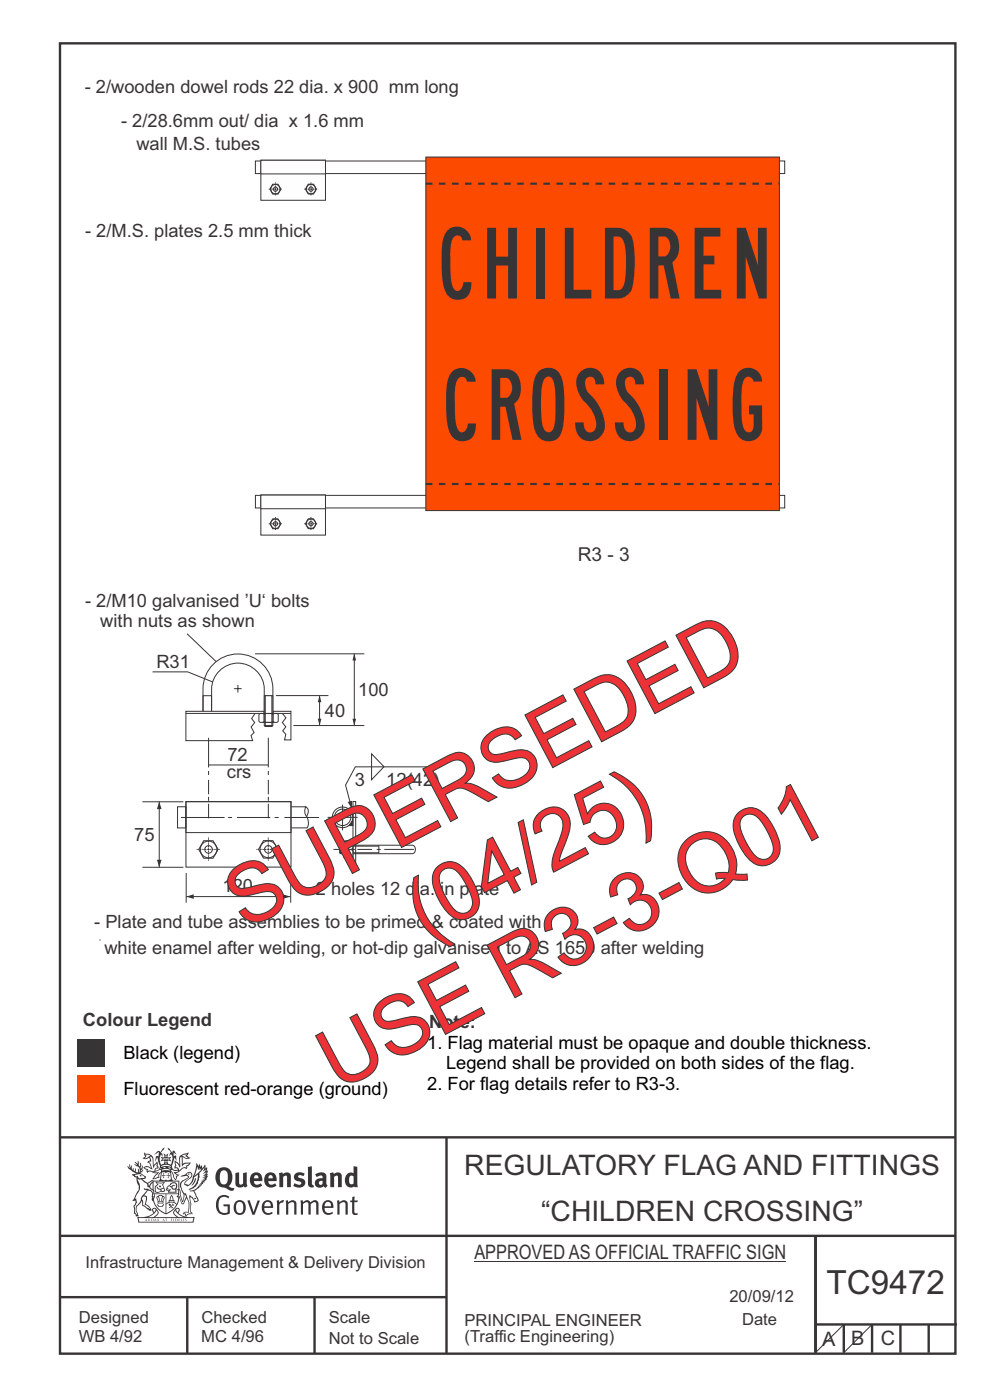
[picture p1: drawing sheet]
<svg xmlns="http://www.w3.org/2000/svg" width="210mm" height="297mm" viewBox="0 0 210 297" stroke-linecap="round" stroke-linejoin="round" font-family="sans-serif">
<g fill="none" stroke="#373435" stroke-width=".51">
<path d="M12.7 9.2h190v278h-190zM12.7 241.3h190M94.7 241.4v45.8M12.7 275.2h82M12.7 262.2h190.1M39.7 275.2v12M66.7 275.2v12M173 262.2v24.8M173 281h30M179 281v6M185 281v6M191 281v6"/>
<path d="M197 281v6"/>
</g>
<path d="M100.6 267.7h66.2" fill="none" stroke="#373435" stroke-width=".21"/>
<g fill="#373435">
<path d="M47 248.5a2.55 2.55 0 0 0 0 2.7l.3 .1a.81 .81 0 0 0 1-.9v-.6a1.04 1.04 0 0 0-1.1-1.5zM46.3 248.1a1.82 1.82 0 0 1 2.1-.2 1.82 1.82 0 0 1 .9 1.9 2.29 2.29 0 0 1-.8 1.9l.7 .3h.5l-.2 .6a2.87 2.87 0 0 1-2-.7 2.12 2.12 0 0 1-1.6-3.1z" fill-rule="evenodd"/>
<path d="M49.9 248.9l.8-.2v2a.46 .46 0 0 0 .3 .6 .46 .46 0 0 0 .6-.3v-2.1l.7-.2v2.4l.2 .5-.5 .4-.3-.3a1.02 1.02 0 0 1-1.2 .2 1.02 1.02 0 0 1-.6-1.1z" fill-rule="evenodd"/>
<path d="M54 249.5l-.1 .5h.9a.49 .49 0 0 0-.2-.6 .49 .49 0 0 0-.6 .1zM53.4 249.1a1.34 1.34 0 0 1 1.6-.2 1.34 1.34 0 0 1 .7 1.5v.2h-1.8a.77 .77 0 0 0 .5 .8 .77 .77 0 0 0 .9-.4l.3 .5a1.59 1.59 0 0 1-2 .2 1.59 1.59 0 0 1-.5-2z" fill-rule="evenodd"/>
<path d="M57.1 249.5l-.2 .5h1a.49 .49 0 0 0-.2-.6 .49 .49 0 0 0-.6 .1zM56.4 249.1a1.34 1.34 0 0 1 1.6-.2 1.34 1.34 0 0 1 .7 1.5v.2h-1.8a.77 .77 0 0 0 .5 .8 .77 .77 0 0 0 .9-.4l.4 .5a1.59 1.59 0 0 1-2.1 .2 1.59 1.59 0 0 1-.5-2z" fill-rule="evenodd"/>
<path d="M59.2 248.9l.7-.2 .1 .4a.95 .95 0 0 1 1-.3 .95 .95 0 0 1 .7 .8v2.3h-.8v-2.3a.46 .46 0 0 0-.8 .1v2.2h-.8z" fill-rule="evenodd"/>
<path d="M62.6 249.1a1.75 1.75 0 0 1 2-.1l-.2 .5-.6-.2a.43 .43 0 0 0-.6 .3l.4 .3a1.04 1.04 0 0 1 1.2 1.1 1.04 1.04 0 0 1-1.4 1l-1.2-.4 .3-.6 1 .4 .4-.4a.88 .88 0 0 0-1-.5l-.4-.2-.1-.4z" fill-rule="evenodd"/>
<path d="M65.3 247.6l.8-.2 .1 3.8 .3 .2 .1 .5a.88 .88 0 0 1-1-.1 .88 .88 0 0 1-.3-1z" fill-rule="evenodd"/>
<path d="M67.8 250.6a.43 .43 0 0 0-.1 .7 .43 .43 0 0 0 .7-.1v-.7zM66.8 249.2a1.7 1.7 0 0 1 2.4 .1v1.8l.3 .4-.4 .5-.5-.3a1.03 1.03 0 0 1-1.7-.2 1.03 1.03 0 0 1 .8-1.5h.7v-.4a.8 .8 0 0 0-1.2 .1z" fill-rule="evenodd"/>
<path d="M70 248.9l.7-.2 .1 .4a.95 .95 0 0 1 1-.3 .95 .95 0 0 1 .7 .8v2.3h-.8v-2.3a.46 .46 0 0 0-.8 .1v2.2h-.8z" fill-rule="evenodd"/>
<path d="M74.3 249.5a1.48 1.48 0 0 0 0 1.7h.5l.2-.1v-1.5l-.3-.2zM75 247.4l.8 .1 .1 4.4h-.7l-.1-.2a1.26 1.26 0 0 1-1.4 0 1.26 1.26 0 0 1-.5-1.3 1.29 1.29 0 0 1 .4-1.3 1.29 1.29 0 0 1 1.4-.2z" fill-rule="evenodd"/>
<path d="M46.4 253.9a1.72 1.72 0 0 1 2.3 0l-.3 .3a1.24 1.24 0 0 0-1.4-.2 1.24 1.24 0 0 0-.6 1.4 1.49 1.49 0 0 0 1.2 2l.7-.2v-1.3h-.8l-.1-.4h1.4v1.9a1.93 1.93 0 0 1-2.3 0 1.93 1.93 0 0 1-.7-2.2l.2-.7z" fill-rule="evenodd"/>
<path d="M50.4 255.1a1.65 1.65 0 0 0 .2 2.2 .99 .99 0 0 0 1-1.4 .78 .78 0 0 0-.4-.8 .78 .78 0 0 0-.8 0zM50 254.9a1.33 1.33 0 0 1 1.6-.1 1.33 1.33 0 0 1 .5 1.4 1.31 1.31 0 0 1-1.3 1.6 1.31 1.31 0 0 1-1.2-1.6v-.6z" fill-rule="evenodd"/>
<path d="M52.5 254.7l.5-.1 .8 2.6 .8-2.5h.5l-1.1 3h-.5z" fill-rule="evenodd"/>
<path d="M56.3 255.2l-.2 .7h1.3a.7 .7 0 0 0-.3-.8 .7 .7 0 0 0-.8 .1zM55.9 255a1.22 1.22 0 0 1 1.5-.2 1.22 1.22 0 0 1 .5 1.5h-1.8a.93 .93 0 0 0 .5 1 .93 .93 0 0 0 1.1-.2l.2 .3a1.43 1.43 0 0 1-1.8 .1 1.43 1.43 0 0 1-.6-1.7z" fill-rule="evenodd"/>
<path d="M58.7 254.7l.4-.1 .1 .5 .4-.4 .6-.1-.1 .6a.66 .66 0 0 0-.9 .6v1.9h-.4z" fill-rule="evenodd"/>
<path d="M60.6 254.8l.4-.2 .1 .5a.94 .94 0 0 1 1-.5 .94 .94 0 0 1 .8 .8v2.3h-.5l-.1-2.5a.81 .81 0 0 0-1.2 .3v2.2h-.4z" fill-rule="evenodd"/>
<path d="M63.7 254.7l.5-.1 .1 .5 .4-.3a.78 .78 0 0 1 1.2 .3 .9 .9 0 0 1 .9-.5 .9 .9 0 0 1 .8 .8v2.3h-.5l-.1-2.5a.67 .67 0 0 0-1.1 .3v2.2h-.5v-2.4l-.4-.2-.7 .4v2.2h-.5z" fill-rule="evenodd"/>
<path d="M69.1 255.2l-.2 .7h1.3a.7 .7 0 0 0-.3-.8 .7 .7 0 0 0-.8 .1zM68.7 255a1.22 1.22 0 0 1 1.5-.2 1.22 1.22 0 0 1 .5 1.5h-1.8a.93 .93 0 0 0 .4 1 .93 .93 0 0 0 1.2-.2l.2 .3a1.44 1.44 0 0 1-1.8 .1 1.44 1.44 0 0 1-.6-1.7z" fill-rule="evenodd"/>
<path d="M71.5 254.8l.4-.2 .1 .5a.94 .94 0 0 1 1-.5 .94 .94 0 0 1 .8 .8v2.3h-.5l-.1-2.5a.81 .81 0 0 0-1.2 .3v2.2h-.4z" fill-rule="evenodd"/>
<path d="M74.7 253.9l.5-.1v.9h.7l-.1 .4h-.6v2.1l.1 .2h.5l.1 .3a.75 .75 0 0 1-1.2-.6v-2h-.4v-.4h.4z" fill-rule="evenodd"/>
<path d="M30.8 244.9l1.1 .3-.9 .5h-.4l.6-.5zM31.8 245.5l.2-.1a2.44 2.44 0 0 1 .5 1.9l.1 .5 .6-1-.1 .6 .3 .3a.57 .57 0 0 0-.6 .8l-1-.2-.5 .2 .2-.5-.8-.3 .7-.1 .9 .5 .1-.1-.6-1.3-.2-.1 .5-.1zM30.7 244.4l-.1 .5 .2 .4-.6 .4a1.04 1.04 0 0 0 1.4-.1l.2 .6-.3 .1-.2 .4a.94 .94 0 0 1 .8 1.1l-.2-.1a1.16 1.16 0 0 0-1.5-.1l.3 .4 .4 .2 .1 .5 .2 .1 .1-.2a.94 .94 0 0 1 1.1 .3h.8l-1.2 1.2a1.13 1.13 0 0 0 1.2-.2l.4-.1v-.4l.4-.7a.83 .83 0 0 0-.6 1h-.3l-.7 .3 1.1-1.4-.5 .2-.5-.1 1.3-.5-.1-.2-.9 .4v-.3l.2-.2 .3 .1 .1-.3-.2-.4 .1-.6-.2-.3-.7 .9v-.7a1.42 1.42 0 0 0-1.6-1.8z" fill-rule="evenodd"/>
<path d="M38.5 245.3l.5-.3 .7-.1-.6 .3 .8 .5h-.3zM38.3 245.5h.2l.1 2a1.69 1.69 0 0 1 1.6-.7l-.8 .5 .1 .5a1.1 1.1 0 0 0-1.5 .6l-.1-.5-.2-.2h-.5l.3-.4-.3-.7a1.42 1.42 0 0 1 .9 1.1l.2-.1zM37.1 246.2l.1 1-.2 .3 .1 .5 .5-.1 .2 .2a.96 .96 0 0 1-1.2-.1l-.1 .1a1.06 1.06 0 0 0 1.3 .2v.1a.72 .72 0 0 1-.9 .2l.2 .5 .6 .2-.4 .2-.1 .7-.2-.4-.4-1.1-.4-.4 .4 .9a1.54 1.54 0 0 0 .7 1.2l.2-.3a.58 .58 0 0 1 .4-.7l.2-.2h-.3l-.5-.3 .9-.5a.93 .93 0 0 1 1.2-.5v.2l.2-.2 .1-.5a.99 .99 0 0 0 .7-.8l-1.3 .1-.3 .2-.1-1.4 .9 .4 .9-.3h-.4l-.5-.4 .4-.7-.6 .2a1.46 1.46 0 0 0-1.4 2.1l.1 .4-.3-.4z" fill-rule="evenodd"/>
<path d="M35.6 248.9l.2 .1-.1 .3 .4 .1-.4 .1v.5l-.1-.6h-.3l.3-.1z" fill-rule="evenodd"/>
<path d="M34.6 248.9l.2 .1v.3l.3 .1h-.3l-.1 .6v-.5l-.4-.1 .4-.1z" fill-rule="evenodd"/>
<path d="M34.3 248.8a.57 .57 0 0 1 .9 .2 .57 .57 0 0 1 .9-.2l.2 1.4h-.2a.57 .57 0 0 1-.9 0 .69 .69 0 0 1-1.1 0zM34.2 248.1l-.3 2.1-.1 .4h2.9l-.2-.4-.3-2.1h-.2v.3l-.8-.2-.8 .2v-.3z" fill-rule="evenodd"/>
<path d="M34.2 252.4a.3 .3 0 0 0 .6 0 .3 .3 0 0 0-.6 0zM33.3 251l.3 .3-.3 .3a.79 .79 0 0 0 0 1.3l.8-.2-.1-.3a.55 .55 0 0 1-.7-.6h.1l.2 .3 .3 .1 .8-.2-.4-.7 .4-.3-.7 .1zM33 250.7l1.1 .2 .9-.2-.4 .7 .4 1.1a.56 .56 0 0 1-.8 .3l-.2 .1a.73 .73 0 0 1-.9 .1 .73 .73 0 0 1-.3-.9v-.4l.6-.4z" fill-rule="evenodd"/>
<path d="M35.6 251.9l.7-.5a.58 .58 0 0 1 1-.1 .58 .58 0 0 1-.4 .9l-.3-.3a.43 .43 0 0 1 .6-.3v-.1a.57 .57 0 0 0-.8 .2l-.2-.1-.3 .1 .5 .2a.55 .55 0 0 0 .8 .4v.5h-1.3l.4-.3-.2-.2-.6 .1 .2-.2-.2-.1zM35.4 251.8l-.1 .2a.39 .39 0 0 0 .2 .6h.3l-.2 .4h1.9l-.1-.7a.86 .86 0 0 0-.1-1.4 .86 .86 0 0 0-1.3 .4z" fill-rule="evenodd"/>
<path d="M36 254.8h.8v.2h-.8zM36.4 253.8l.2 .8h-.4zM36.4 253.5l-.3 .5-.1 .6h-.2v.4l-.7 .4 .2 .2a1.48 1.48 0 0 1 2.1 .1l.2-.1-.6-.5v-.5h-.2l-.1-.6z" fill-rule="evenodd"/>
<path d="M35.8 255.4l.4 .1 .1 .3 .3-.2-.2-.2a.38 .38 0 0 1 .5 .5l-.2-.2-.3 .3 .4 .2-.4 .2-.1-.4-.4 .4-.1-.2 .4-.3-.1-.1-.2 .1z" fill-rule="evenodd"/>
<path d="M34.5 254h.2v.2l-.2 .6h-.2zM33.6 255.3h.9v.2a.55 .55 0 0 1-.8 .4v-.2l-.2-.1zM33.4 254h.2l.2 .8h-.2zM33.6 255h.8l.1 .1-.8 .1zM33.8 253.7h.5l-.2 1.1h-.1zM33.3 253.8l-.1 .3 .3 1.1a.48 .48 0 0 0-.1 .6 .48 .48 0 0 0 .5 .3l.5-.1a.49 .49 0 0 0 .2-.8l.3-1.1-.1-.3a1.42 1.42 0 0 0-1.5 0z" fill-rule="evenodd"/>
<path d="M33.7 251.5l.4 .1 .1 .3h-.3z" fill-rule="evenodd"/>
<path d="M41.3 250.1l.3-.2-.2 .9-.6 .7h-.2l.5-.7z" fill-rule="evenodd"/>
<path d="M39.7 249l.3-.2 .5 .2a.88 .88 0 0 1-.6 1.1 1.22 1.22 0 0 0-.8 1.3l.5 .2a.72 .72 0 0 0 .9-.4l.5-.8 .2-.6 .8-.6v.3a2.85 2.85 0 0 1-2 2.8l.1 .1a2.13 2.13 0 0 0 1.9-1.5v-.2a2.01 2.01 0 0 0 .3-1.8l1.1-1.3-.4 1 .7-.5-.7 1 .8-.4-.8 .8 .7-.1-.9 .5 .8-.1-.8 .4h.8l-.9 .3 .3 .2h-.4l.2 .3h-.3l.1 .3h-.4l.2 .3h-.2a2.16 2.16 0 0 1-2 1l.1 .2h.4a.76 .76 0 0 1 .7 .7l.5 1.2-.6 .2a1.45 1.45 0 0 0-1.1-1.3l.2 1.8-.1 1.8 .4 .3a1.07 1.07 0 0 0-1.2 .4v-.3l-.5-.2a.87 .87 0 0 1 1.1-.1v-.7a4.4 4.4 0 0 0-.6-3.1v-.3h-.3a2.16 2.16 0 0 1-.7-2.2l.3-.3 1.2-.8a.55 .55 0 0 0-.4-.8zM37.8 252.4a.76 .76 0 0 1 .3 1.1l.6 1.6 .4-1.7 .2 .1a.61 .61 0 0 1-.1 .9l-.3 .9h-.2l-.7-1.6-.3 .1a1.18 1.18 0 0 0 .1-1.4zM41.8 247.5l.2 .8 .3-.6v.6l.4-.5a1.9 1.9 0 0 1-1.1 1.4l-.4 .3zM38.3 249.6l1.3-.1 .2 .1v.3l-.5 .3a1.26 1.26 0 0 0-.9 1.9l.2 .6a1.84 1.84 0 0 1 .1 2.1l-.4-1.3a.96 .96 0 0 0-.4-1.3l-.4 .3a.78 .78 0 0 1 0 1.2l.1 .3h.4l.4 1.1a.38 .38 0 0 0 .2 .4 .38 .38 0 0 0 .4-.1l.6-1.2a2.94 2.94 0 0 1 .4 2.5l-.1 .5-.8-.1-.3 .4v.2l.4-.1 .1 .4 .2 .1a1.02 1.02 0 0 1 1.3-.5v-.4l-.3-.1 .1-1.8-.3-1.3 .1 .1a1.14 1.14 0 0 1 .8 .9 .63 .63 0 0 0 .8-.2 .63 .63 0 0 0-.1-.9l-.7-1.2 .9-.6 .2-.3 .3-.1-.1-.2h.4l-.1-.3h.3l-.1-.3 .5-.1-.2-.2 .6-.4v-.2h-.2l.4-.5-.3 .1 .3-.6-.4 .1 .4-.5v-.3l-.3 .2 .2-.6-.1-.3-.4 .3v-.8l-.6 .8-.2-.7-.2 .4-.3-.7-.1 .6-.5-.8-.1 1.4-.6 1.9a1.81 1.81 0 0 1-1 1.4l-.6-.2a1.75 1.75 0 0 1 1.1-1.2 .75 .75 0 0 0 .1-1.3 .75 .75 0 0 0-1.1 .5z" fill-rule="evenodd"/>
<path d="M41.2 254.1h.3l.2 .3h-.4z" fill-rule="evenodd"/>
<path d="M29.4 258.4h11.6l-.1 .8h-11.4zM31.4 258.2l.4-.1a2.48 2.48 0 0 0 1.4-1.3l.3 .5-.5 .6-.5 .3zM32.5 256.6l.3-.2 .2 .2-.3 .6zM37.2 256.8a2.65 2.65 0 0 0 1.8 1.4h-1.1l-.5-.3-.5-.6zM37.4 256.6l.2-.2 .3 .2-.3 .6zM29.2 258.2l.1 1.2h11.8l.2-1.1-.2-.1a4.1 4.1 0 0 1-3.3-.9l.3-.4-.1-.5a1.06 1.06 0 0 0-1.3 .9l.2 .4 .6 .5h-4.7l.3-.1a.84 .84 0 0 0 .6-.7 .84 .84 0 0 0-.5-.9l-.3-.2-.5 .1-.1 .5 .3 .4a4.2 4.2 0 0 1-3.4 .9z" fill-rule="evenodd"/>
<path d="M31 258.7l.1 .2h-.2zM31 258.6l-.3 .5 .4-.1 .2 .1z" fill-rule="evenodd"/>
<path d="M31.4 258.6h.2v.4a.25 .25 0 0 0 .2-.1 .25 .25 0 0 0-.1-.3h.1a.29 .29 0 0 1 0 .4 .29 .29 0 0 1-.4 0 .29 .29 0 0 1 0-.4z" fill-rule="evenodd"/>
<path d="M32.2 258.6a.22 .22 0 0 1 .3 .2 .22 .22 0 0 1-.3 .2zM32 258.6l.1 .5a.33 .33 0 0 0 .4-.1 .33 .33 0 0 0 0-.4 .33 .33 0 0 0-.5 0z" fill-rule="evenodd"/>
<path d="M32.9 258.7l.1 .2h-.2zM32.9 258.6l-.2 .5 .3-.1 .2 .1z" fill-rule="evenodd"/>
<path d="M33.3 258.6h.2l.1 .2 .2-.2-.2 .2 .2 .3-.3-.2v.2h-.2l.2-.3z" fill-rule="evenodd"/>
<path d="M34.7 258.7l.1 .2h-.2zM34.7 258.6l-.3 .5 .4-.1 .2 .1z" fill-rule="evenodd"/>
<path d="M35 258.6h.5h-.2v.5h-.2l.1-.5z" fill-rule="evenodd"/>
<path d="M36.2 258.6h.3h-.1v.2h.1h-.1v.3h-.2z" fill-rule="evenodd"/>
<path d="M36.7 258.6h.2v.5h-.2z" fill-rule="evenodd"/>
<path d="M37.3 258.6a.22 .22 0 0 1 .3 .2 .22 .22 0 0 1-.3 .2zM37.1 258.6v.5a.33 .33 0 0 0 .5-.1 .33 .33 0 0 0 0-.4 .33 .33 0 0 0-.5 0z" fill-rule="evenodd"/>
<path d="M37.8 258.6h.4h-.2v.2h.1h-.1v.2l.2 .1h-.4z" fill-rule="evenodd"/>
<path d="M38.4 258.6h.2l-.1 .4 .2 .1h-.3z" fill-rule="evenodd"/>
<path d="M38.9 258.6h.2v.5h-.2z" fill-rule="evenodd"/>
<path d="M39.3 258.6h.2l-.1 .1 .2 .2-.2 .2h-.1v-.2l.2 .1z" fill-rule="evenodd"/>
<path d="M34.2 247.4a1.51 1.51 0 0 1 2.1 .2 2.67 2.67 0 0 0-2.1 0zM35.7 247.6l.5 .2v.2l-.4-.1zM34.6 247.7l.5-.1 .1 .2h-.4zM34.1 247.9l.2 .1-.3 .1zM35 246.9l.2-.2 .3 .2zM34.9 245.7h.2v.3h-.2zM35 245.1l.2 .2 .2-.2-.1 .4h-.2zM35.1 246.3h.2l.1 .4-.2-.2-.2 .2zM35.3 245.7h.2v.3h-.2zM34.4 245.7l.3 .1 .1 .2-.4 .1 .2-.2zM35.7 245.8l.3-.1-.2 .2 .2 .2-.4-.1zM32.7 244.9l1-.5-.1 1-.2-.2-.3 .2-.3 1.1 .5-1 .3 .9a1.84 1.84 0 0 1 .2 1.7l.4 .1a2.48 2.48 0 0 1 2.2 .1l.2-.3-.2-.7 .7-1.7 .4 .6-.2-1-.2-.1-.2 .3v-.9l.6 .4-.6-.8-.3 .1-.1 .4-.5-.8-.5-.3 .2 .4 .6 .6-.5 .7 .5-.3a2.06 2.06 0 0 1-.1 2.2l-.5-.2-.2-.6 .2-.1 .7 .2-.4-.5 .4-.5-.7 .2-.2-.2 .2-.7-.5 .4-.5-.4 .2 .7-.2 .2-.7-.2 .4 .5-.4 .5 .8-.2 .1 .1-.2 .6-.5 .2a2.02 2.02 0 0 1 0-2.2l.3 .5-.1-.6-.3-.1 .8-1.3-.4 .4-.5 .7-.2-.3a.8 .8 0 0 0-.8 .5z" fill-rule="evenodd"/>
<path d="M29.2 250.1l.3 .2a.61 .61 0 0 1 .8 .3l.3 .2a.8 .8 0 0 1 .6 1l.4 .1 .6 .5a1 1 0 0 1 .4 1.1l-.1 .7v-.5h-.1a.96 .96 0 0 0-.8-1.3l-.2-.2h-.7l-.1-.1-.1 .1 .1 .3h.6l-1.2 1.4-.2 .9-.4 .6a1.33 1.33 0 0 0-.5 1.8l.2 .5a1.26 1.26 0 0 1-.5-1.4l-.1-.4a1.56 1.56 0 0 0 .4-1.7l-.3 .2 .2-.5a3.2 3.2 0 0 0 .7-3zM30.4 253.9h.4a2.06 2.06 0 0 1-.1 1.6l.7 .5 .4 .4-.6-.1-.8-.6-.1-.9a.51 .51 0 0 1 .1-.9zM28.6 249.3a1.52 1.52 0 0 1 2.1 .6l-1.1 .1-.2-.1-.1-.4-.5 .1zM27.5 247v.8l-.3-.4-.1 .1a3.1 3.1 0 0 0 1.9 1.5l-1 .1 .5 .6 .5 .1 .1 1.1a1.84 1.84 0 0 1-.3 2.5l-.4 .9-.3 .4 .2 .1 .4-.1 .1 .4-.2 .5-.3 .2 .1 1.8 .2-.1 .3 .6h.1l.5-.1-.2-.5a1.3 1.3 0 0 1-.1-1.7l.9-1 .2 1.1 .5 .2 .5 .5 .1-.1 .2 .4 .5-.1a1.85 1.85 0 0 0-1.2-1.4l.1-.2a1.39 1.39 0 0 0 0-1.5l-.5-.1 .5-.5a.66 .66 0 0 1 .9-.4 .66 .66 0 0 1 .3 .9l-.1 .4 .2-.1v.2l-.1 .3 .2 .5 .1-.3a2.24 2.24 0 0 0 .1-2.2 .73 .73 0 0 1-.7-.7 .73 .73 0 0 1 .6-.7v-.2a.94 .94 0 0 0-.9 .8 .48 .48 0 0 1-.1-.5 .48 .48 0 0 1 .5-.3l.5-.3a.51 .51 0 0 0-.8 .2l-.4 .3-1.1-.8 .6-.1 .2-.5-1.2-.7 .5-.4v-.4l-.4 .4v-.2a.69 .69 0 0 0 .2-1v.5l-.2 .2v-1.1l-.3-.2 .1 .6-.1 .2-.4-1.2v.6l-.6-.3 .5 .6-.6-.2 .3 .3a1 1 0 0 1 .7 1.5l-.2-.8v.8l-.5-.2v-.7l-.2 .6-.2-.1-.1-.6-.2 .4-.2-.2 .1-.7-.2 .5z" fill-rule="evenodd"/>
<path d="M29.6 249.5l.2-.2 .3 .3z" fill-rule="evenodd"/>
<path d="M32.4 250.5h5.6v2l-.2-.1v-1.7h-5.2v2.5h5.2v-.8l.1 .2-.1 1.1v-.3h-2.5v4a4.1 4.1 0 0 0 2.6-3.6l.1-.1a4 4 0 0 1-2.8 3.9 4.2 4.2 0 0 1-2.8-4.7l.1 1.3 .1-.2a3.8 3.8 0 0 0 2.5 3.4v-4h-2.5l-.2-.9z" fill-rule="evenodd"/>
<circle cx="40" cy="249.1" r=".17"/>
</g>
<path d="M59.9 151.4l.8 .9-.8 1 .7 .9-.6 .9 .6 .7-.2 1.2h1.3v-6.1h-22.3v6.2h14.2l-.3-1.1 .6-.6-.6-1.2 .7-.9-.6-.9 .7-1M179 281l-6 6M185 281l-6 6" fill="none" stroke="#373435" stroke-width=".21"/>
<g fill="#fefefe" stroke="#373435" stroke-width=".21">
<path d="M54.2 34.2h39.3v2.6h-39.3z" fill-rule="evenodd"/>
<path d="M54.2 105.1h40.7v2.7h-40.7z" fill-rule="evenodd"/>
</g>
<path d="M90.3 33.3h75v75h-75z" fill-rule="evenodd" fill="#fc4a00" stroke="#373435" stroke-width=".21"/>
<path d="M90.3 39h75M90.3 102.7h75" fill="none" stroke="#373435" stroke-width=".36" stroke-dasharray="1.8 1.8" stroke-linecap="butt"/>
<path d="M165.3 34.2h1.2v2.6h-1.2M165.3 105.1h1.2v2.7h-1.2" fill="none" stroke="#373435" stroke-width=".21"/>
<g fill="#fefefe" stroke="#373435" stroke-width=".21">
<path d="M55.3 34h13.7v8.5h-13.7z" fill-rule="evenodd"/>
<path d="M55.3 105h13.7v8.5h-13.7z" fill-rule="evenodd"/>
<path d="M55.3 34h13.7v2.9h-13.7z" fill-rule="evenodd"/>
<path d="M55.3 105h13.7v2.9h-13.7z" fill-rule="evenodd"/>
</g>
<path d="M58.4 38.7v2.8M66 38.7v2.8M57 40.1h2.8M64.5 40.1h2.8M57 111.1h2.8M58.4 109.7v2.8M64.5 111.1h2.8M66 109.7v2.8M44.2 177.7v4.9M56.9 177.7v4.9M41.7 180.2h5M54.4 180.2h4.9" fill="none" stroke="#373435" stroke-width=".21" stroke-dasharray=".2 .1 0 .1" stroke-linecap="butt"/>
<path d="M67.8 147.6v6.3" fill="none" stroke="#373435" stroke-width=".21"/>
<g fill="#373435">
<path d="M67.4 152.5h.8l-.4 1.5z"/>
<path d="M67.8 147.5l.4 1.5h-.8z"/>
</g>
<path d="M33.8 170.1v13.9" fill="none" stroke="#373435" stroke-width=".21"/>
<g fill="#373435">
<path d="M33.3 182.4h1l-.5 1.6z"/>
<path d="M33.8 170.1l.5 1.6h-1z"/>
</g>
<path d="M75.2 138.7v15.2" fill="none" stroke="#373435" stroke-width=".21"/>
<g fill="#373435">
<path d="M74.8 152.5h.7l-.3 1.5z"/>
<path d="M75.2 138.7l.3 1.4h-.7z"/>
</g>
<g fill="none" stroke="#373435" stroke-width=".21">
<path d="M54.1 138.7h23.2M39.4 151.4h22.3M43.1 150.9v-4.7a7.4 7.4 0 0 1 7.4-7.4 7.4 7.4 0 0 1 7.4 7.4v4.7M44.2 156.5v6.3M44.9 150.9v-4.7a5.6 5.6 0 0 1 5.6-5.5 5.6 5.6 0 0 1 5.6 5.5v4.7M49.7 146.1h1.6M50.5 145.3v1.6M56 147.6h1.8M56.9 156.5v6.3M58.5 147.6h11.2M62.2 153.9h15.1M38.4 173.4h9.2"/>
<path d="M39.4 170.1h22.3v6.5h-22.3zM39.4 170.1h22.3v13.9h-22.3zM44.2 163.6v.8M44.2 165.4v3.1M44.2 169.1v.8M44.2 170.5v3.1M44.3 162.3h12.6M48.4 173.4h.8M50.3 173.4h7M56.9 163.6v.8M56.9 165.4v3.1M56.9 169.1v.8"/>
<path d="M56.9 170.5v3.1M58.3 173.4h.8M60.3 173.4h7.4M39.5 185.2v6.3M39.5 190.2h22.1M61.7 185.2v6.3M70.7 180.2h3.1M74.4 180.2h.9M75.8 180.2h3.1M79.9 180.2h.9M81.5 180.2h6.3"/>
</g>
<g fill="#373435">
<path d="M39.5 190.2l1.6-.5v1z"/>
<path d="M60 189.7l1.6 .5-1.6 .5z"/>
</g>
<path d="M39.7 134.5l6.1 5.9M32.4 142.5h7.4l5.4 2.2M30.2 170.1h8.7M61.8 171.2h3a1.98 1.98 0 0 0 .3 2.1 2.59 2.59 0 0 1 .1 2.3h-3.4M64.8 171.2a1.29 1.29 0 0 1 .2 2M74.9 170h.6v13.9h-.6zM30.2 184h8.7" fill="none" stroke="#373435" stroke-width=".21"/>
<g fill="#fefefe" stroke="#373435" stroke-width=".21">
<path d="M72.9 180.2h2v.6h-2z" fill-rule="evenodd"/>
<path d="M72.9 179.7h2v.5h-2z" fill-rule="evenodd"/>
</g>
<path d="M72 179.5l.2-.2h15.2a.92 .92 0 0 1 .7 .9 .92 .92 0 0 1-.7 .9h-15.2l-.2-.2zM72 179.5h8.4M80.4 179.3v1.8M72 180.9h8.4" fill="none" stroke="#373435" stroke-width=".21"/>
<path d="M56.1 147.6h1.8v6.3l-.2 .2h-1.4l-.2-.2z" fill-rule="evenodd" fill="#fefefe" stroke="#373435" stroke-width=".21"/>
<g fill="none" stroke="#373435" stroke-width=".21">
<path d="M43.1 150.9v-3.3h1.8v3.3M56.1 153.9h1.8M69.5 173.4h6.3M72.2 179.3v1.8M72.7 170.7v5.5M91.7 162.7h-16.3l-2.1 3.9 1.3 5"/>
<circle cx="72.7" cy="173.4" r="1.74"/>
<circle cx="72.7" cy="173.4" r="2.19"/>
</g>
<path d="M73.7 170.1l1-.2-.1 1.6z" fill="#373435"/>
<g fill="none" stroke="#373435" stroke-width=".21">
<path d="M57.8 39.1h1.2l.6 1-.6 1.1h-1.2l-.5-1.1zM65.4 39.1h1.1l.6 1-.6 1.1h-1.1l-.6-1.1zM57.8 110.1h1.2l.6 1-.6 1.1h-1.2l-.5-1.1zM65.4 110.1h1.1l.6 1-.6 1.1h-1.1l-.6-1.1zM78.8 159.9l2.7 2.8-2.7 2.7zM43.2 178.4h2l1.1 1.8-1.1 1.9h-2l-1-1.9zM55.9 178.3l2 .1 1.1 1.8-1.1 1.9h-2l-1.1-1.9zM21.1 199.4l.2 .1"/>
<circle cx="58.4" cy="40.1" r=".45"/>
<circle cx="58.4" cy="40.1" r="1"/>
<circle cx="66" cy="40.1" r=".45"/>
<circle cx="66" cy="40.1" r="1"/>
<circle cx="58.4" cy="111.1" r=".45"/>
<circle cx="58.4" cy="111.1" r="1"/>
<circle cx="66" cy="111.1" r=".45"/>
<circle cx="66" cy="111.1" r="1"/>
<circle cx="44.2" cy="180.2" r=".8"/>
<circle cx="44.2" cy="180.2" r="1.77"/>
<circle cx="56.9" cy="180.2" r=".8"/>
<circle cx="56.9" cy="180.2" r="1.77"/>
</g>
<g fill="#373435" stroke="#373435" stroke-width=".21">
<path d="M74 171.6h.9l-.1 1.4z" fill-rule="evenodd"/>
<path d="M74.8 173.9l.1 1.3h-.9z" fill-rule="evenodd"/>
</g>
<path d="M16.4 228.2h5.9v5.9h-5.9z" fill-rule="evenodd" fill="#fc4a00"/>
<path d="M16.4 220.4h5.9v5.9h-5.9z" fill-rule="evenodd" fill="#373435"/>
<path d="M55 151.5l.3-.1 .7 .1 .1 1.4-.2 .3-.6 .1-.3-.2zM57.9 151.5l.4-.1 .7 .1v1.4l-.2 .3-.5 .1-.4-.2z" fill="none" stroke="#373435" stroke-width=".21"/>
<g fill="#fefefe" stroke="#373435" stroke-width=".21">
<path d="M73.1 178.4h1.3l.4 .2v1.2l-.2 .3-1.3 .1-.3-.2-.1-1.2z" fill-rule="evenodd"/>
<path d="M73 180.5l.3-.2h1.3l.2 .4v1.2l-.4 .2-1.3-.1-.2-.3z" fill-rule="evenodd"/>
<path d="M56.1 151.6l.4-.2h1l.3 .2v1.5l-.3 .2h-1l-.4-.2z" fill-rule="evenodd"/>
</g>
<path d="M55.7 153.3h2.6M56 150.9v.5M56.1 151.4h1.8M56.3 147.6v6.5M57.7 147.6v6.5M58 150.9v.5M37.7 171.2h1.7v4.5h-1.7z" fill="none" stroke="#373435" stroke-width=".21"/>
<g font-size="17.6" fill="#ed3237">
<text x="51.9" y="197.4" transform="rotate(-28 51.9 197.4)">SUPERSEDED</text>
<text x="90.1" y="199.5" transform="rotate(-28 90.1 199.5)">(04/25)</text>
<text x="71.6" y="231.6" transform="rotate(-28 71.6 231.6)">USE R3-3-Q01</text>
</g>
<g font-size="15" fill="#373435">
<text x="93.7" y="63.3">CHILDREN</text>
<text x="94.6" y="93.3">CROSSING</text>
</g>
<text font-size="7.1" fill="#373435" x="175.4" y="274.5">TC9472</text>
<g font-size="6" fill="#373435">
<text x="98.5" y="249.4">REGULATORY FLAG AND FITTINGS</text>
<text x="114.8" y="259.1">“CHILDREN CROSSING”</text>
</g>
<g font-size="4.2" fill="#373435">
<text x="100.6" y="267.2">APPROVED AS OFFICIAL TRAFFIC SIGN</text>
<text x="174.4" y="285.6">A</text>
<text x="180.6" y="285.4">B</text>
<text x="186.8" y="285.4">C</text>
</g>
<text font-size="4.1" fill="#373435" x="122.6" y="119.1">R3 - 3</text>
<g font-size="3.9" fill="#373435">
<text x="18" y="19.7">- 2/wooden dowel rods 22 dia. x 900 mm long</text>
<text x="25.7" y="27">- 2/28.6mm out/ dia x 1.6 mm</text>
<text x="28.9" y="31.8">wall M.S. tubes</text>
<text x="18" y="50.2">- 2/M.S. plates 2.5 mm thick</text>
<text x="18" y="128.7">- 2/M10 galvanised ’U‘ bolts</text>
<text x="21.3" y="133.1">with nuts as shown</text>
<text x="33.2" y="141.7">R31</text>
<text x="76" y="147.7">100</text>
<text x="68.9" y="152.1">40</text>
<text x="48.2" y="161.4">72</text>
<text x="48.1" y="165">crs</text>
<text x="75.2" y="166.8">3</text>
<text x="81.9" y="166.8">12(42)</text>
<text x="28.5" y="178.4">75</text>
<text x="47.2" y="189.2">120</text>
<text x="67" y="189.9">2 holes 12 dia. in plate</text>
<text x="20" y="196.9">- Plate and tube assemblies to be primed &amp; coated with</text>
<text x="22.1" y="202.3">white enamel after welding, or hot-dip galvanised to AS 1650 after welding</text>
<text x="17.6" y="217.8">Colour Legend</text>
<text x="91" y="218.1">Note:</text>
</g>
<g font-size="3.9">
<text x="26.2" y="224.6">Black (legend)</text>
<text x="90.6" y="222.6">1. Flag material must be opaque and double thickness.</text>
<text x="94.6" y="226.9">Legend shall be provided on both sides of the flag.</text>
<text x="26.2" y="232.4">Fluorescent red-orange (ground)</text>
<text x="90.6" y="231.2">2. For flag details refer to R3-3.</text>
</g>
<g font-size="3.5" fill="#373435">
<text x="18.2" y="269">Infrastructure Management &amp; Delivery Division</text>
<text x="16.7" y="280.6">Designed</text>
<text x="42.7" y="280.6">Checked</text>
<text x="69.7" y="280.6">Scale</text>
<text x="98.5" y="281.4">PRINCIPAL ENGINEER</text>
<text x="154.7" y="276.2">20/09/12</text>
<text x="157.4" y="281.2">Date</text>
<text x="16.7" y="284.7">WB 4/92</text>
<text x="42.7" y="284.7">MC 4/96</text>
<text x="69.7" y="285.2">Not to Scale</text>
<text x="98.5" y="284.8">(Traffic Engineering)</text>
</g>
</svg>
